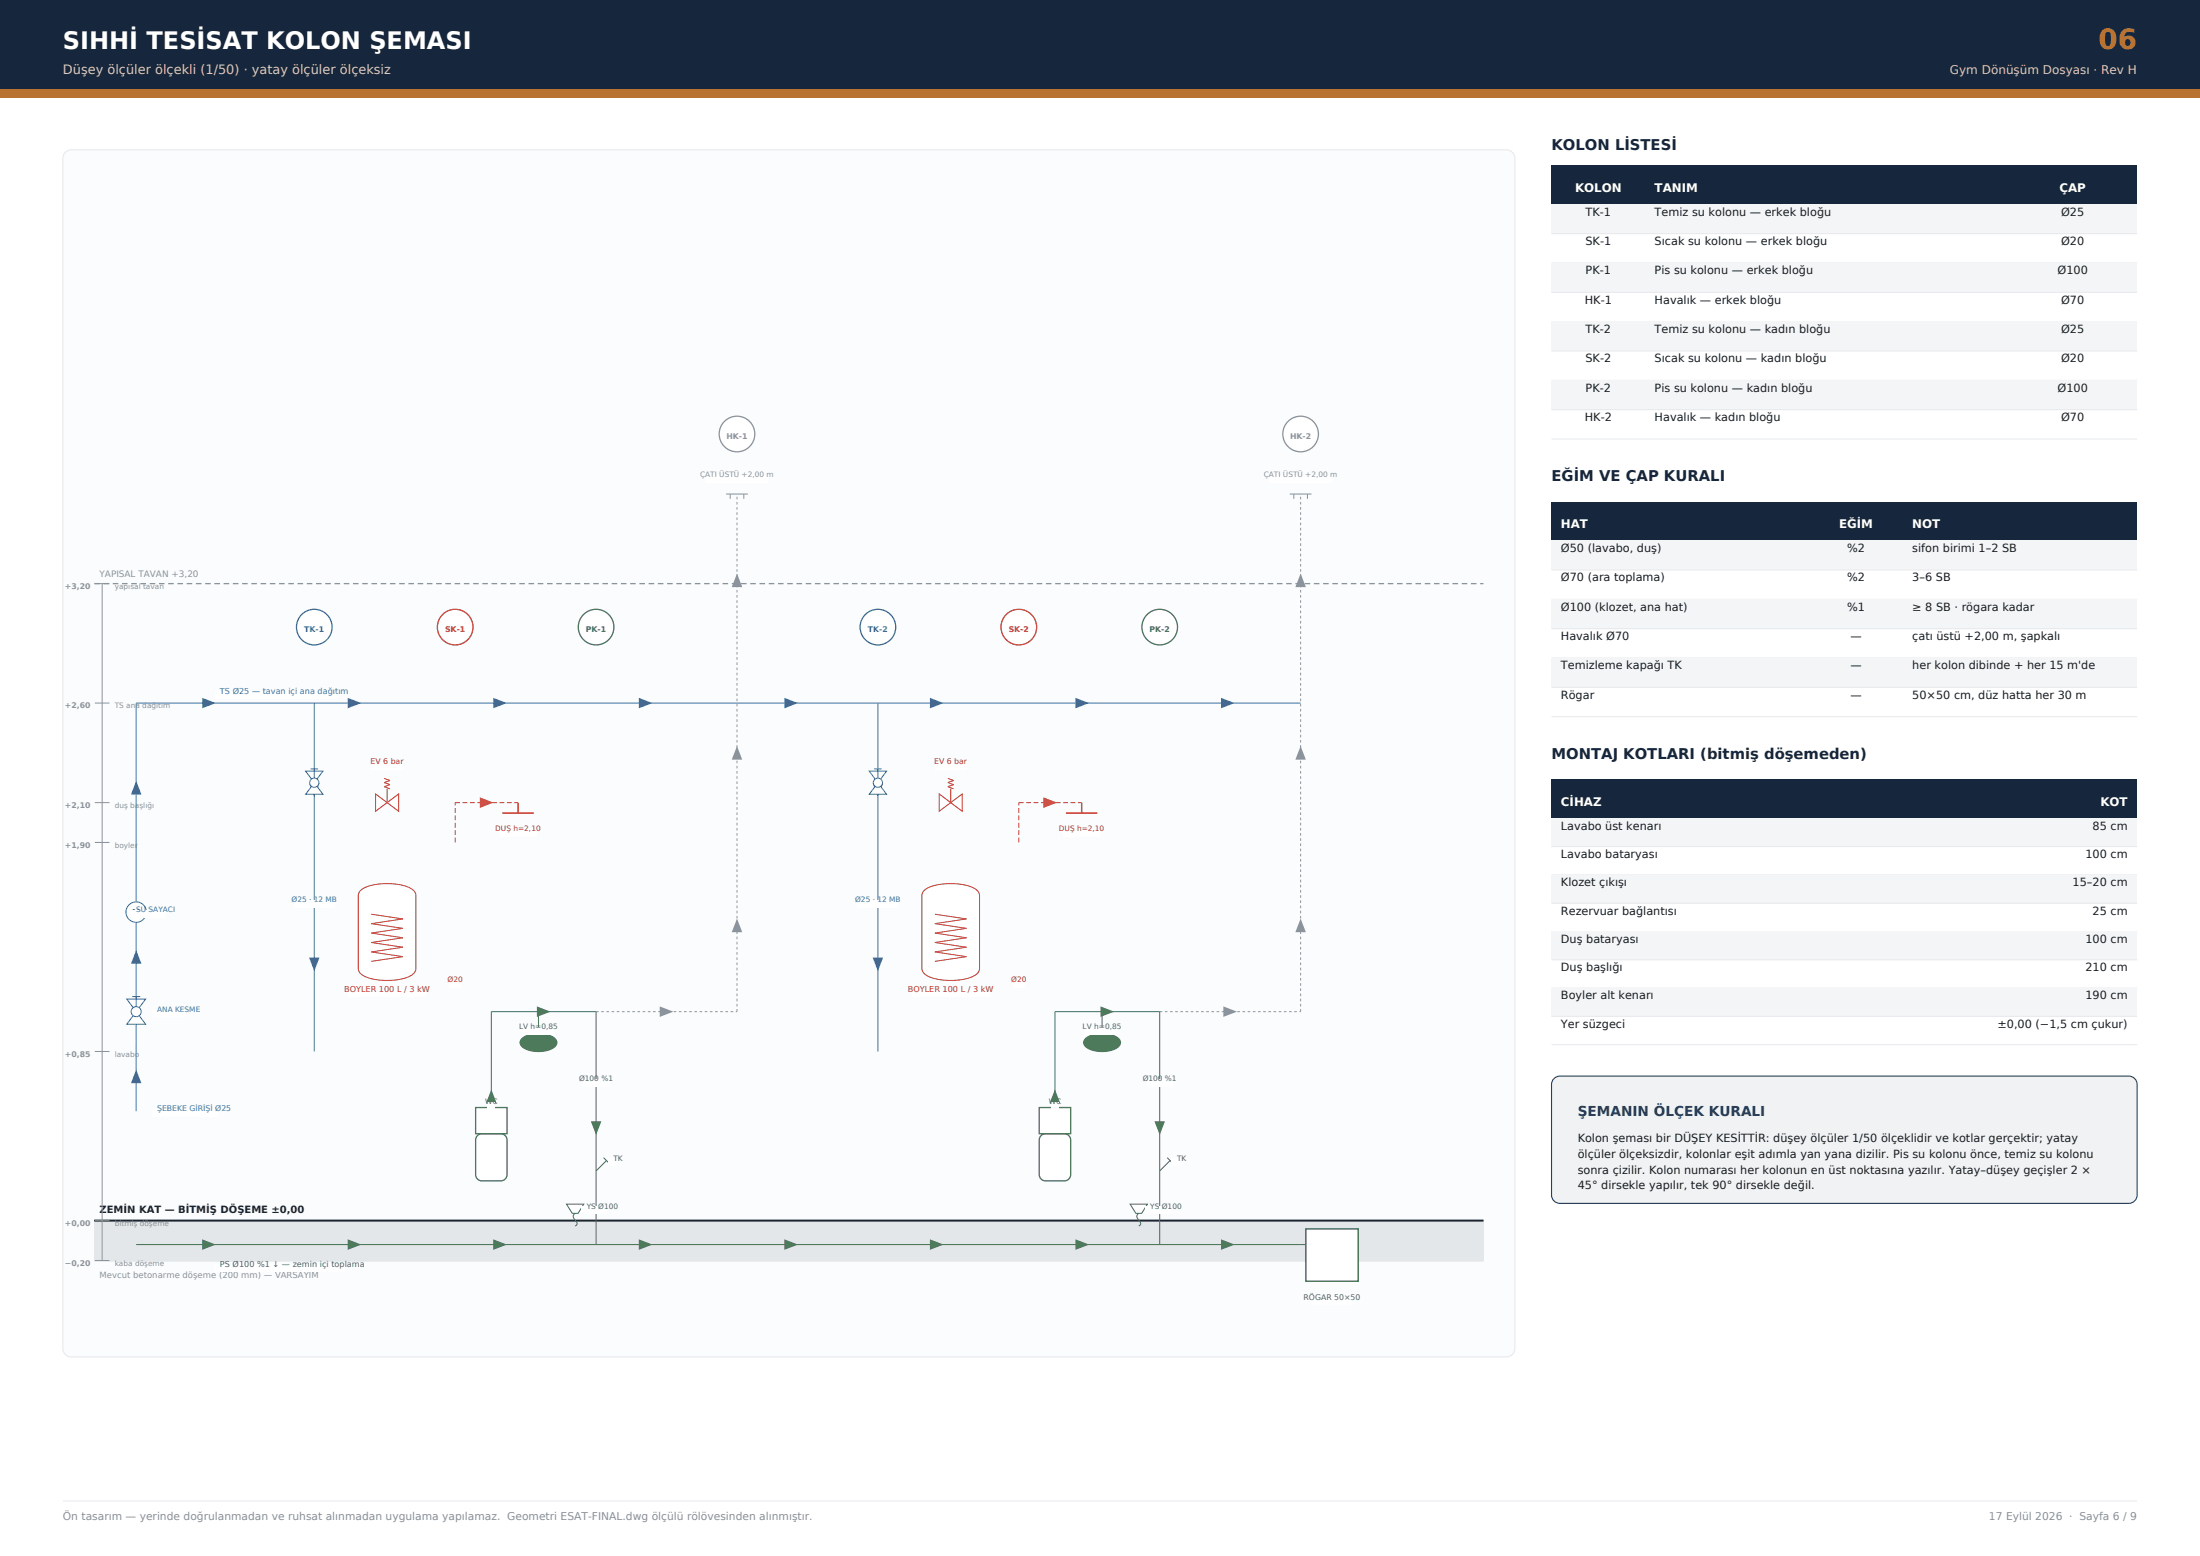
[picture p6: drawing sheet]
<svg xmlns="http://www.w3.org/2000/svg" width="420mm" height="297mm" viewBox="0 0 420 297" stroke-linecap="round" stroke-linejoin="round" font-family="sans-serif">
<path d="M0 0h420v17h-420z" fill-rule="evenodd" fill="#16273d"/>
<path d="M0 17h420v1.6h-420z" fill-rule="evenodd" fill="#b87333"/>
<path d="M12 286.5h396" fill="none" stroke="#e7e9ec" stroke-width=".19"/>
<path d="M12.5 29.1l.7-.4 .4-.1h274a1.6 1.6 0 0 1 1.6 1.6v227.2a1.6 1.6 0 0 1-1.6 1.6h-274a1.6 1.6 0 0 1-1.6-1.6v-227.2l.1-.4z" fill-rule="evenodd" fill="#fbfcfd" stroke="#e7e9ec" stroke-width=".21"/>
<path d="M18 233h265.2" fill="none" stroke="#1a2530" stroke-width=".35"/>
<path d="M18 240.6h265.2" fill="none" stroke="#1a2530" stroke-width=".21"/>
<path d="M18 233h265.2v7.6h-265.2z" fill-rule="evenodd" fill="#e3e7ea"/>
<path d="M18 233h265.2" fill="none" stroke="#1a2530" stroke-width=".35"/>
<path d="M18 111.4h265.2" fill="none" stroke="#8a939c" stroke-width=".25" stroke-dasharray="1.1 .7" stroke-linecap="butt"/>
<path d="M26 134.2h222.3" fill="none" stroke="#2f6fb3" stroke-width=".19"/>
<g fill="#2f6fb3">
<path d="M38.6 133.2l2.6 1-2.6 1z"/>
<path d="M66.4 133.2l2.6 1-2.6 1z"/>
<path d="M94.2 133.2l2.6 1-2.6 1z"/>
<path d="M122 133.2l2.6 1-2.6 1z"/>
<path d="M149.7 133.2l2.6 1-2.6 1z"/>
<path d="M177.5 133.2l2.6 1-2.6 1z"/>
<path d="M205.3 133.2l2.6 1-2.6 1z"/>
<path d="M233.1 133.2l2.6 1-2.6 1z"/>
</g>
<path d="M41 131.9h23.3v1.5h-23.3z" fill-rule="evenodd" fill="#fff"/>
<path d="M26 237.6h222.3" fill="none" stroke="#4b7a52" stroke-width=".19"/>
<g fill="#4b7a52">
<path d="M38.6 236.6l2.6 1-2.6 1z"/>
<path d="M66.4 236.6l2.6 1-2.6 1z"/>
<path d="M94.2 236.6l2.6 1-2.6 1z"/>
<path d="M122 236.6l2.6 1-2.6 1z"/>
<path d="M149.7 236.6l2.6 1-2.6 1z"/>
<path d="M177.5 236.6l2.6 1-2.6 1z"/>
<path d="M205.3 236.6l2.6 1-2.6 1z"/>
<path d="M233.1 236.6l2.6 1-2.6 1z"/>
</g>
<path d="M41 241.3h24.8v1.5h-24.8z" fill-rule="evenodd" fill="#fff"/>
<path d="M26 134.2v64.6" fill="none" stroke="#2f6fb3" stroke-width=".19"/>
<g fill="#2f6fb3">
<path d="M26 181.3l1 2.7h-2z"/>
<path d="M26 149.1l1 2.6h-2z"/>
</g>
<g fill="#fff" stroke="#2f6fb3" stroke-width=".19">
<path d="M24.2 190.7l3.6 4.8h-3.6l3.6-4.8z" fill-rule="evenodd"/>
<circle cx="26" cy="174.1" r="1.95"/>
<circle cx="26" cy="193.1" r=".96"/>
</g>
<path d="M25 173.8h6.4v1.3h-6.4z" fill-rule="evenodd" fill="#fff"/>
<path d="M25.2 190.2h1.6M26 190.2v1.9" fill="none" stroke="#2f6fb3" stroke-width=".19"/>
<path d="M29 192.8h6.3v1.3h-6.3z" fill-rule="evenodd" fill="#fff"/>
<path d="M26 198.8v13.3" fill="none" stroke="#2f6fb3" stroke-width=".19"/>
<path d="M26 204.1l1 2.6h-2z" fill="#2f6fb3"/>
<g fill="#fff">
<path d="M29 211.7h12.6v1.4h-12.6z" fill-rule="evenodd"/>
<path d="M250.2 247.7h8.2v1.4h-8.2z" fill-rule="evenodd"/>
</g>
<path d="M249.3 234.6h10v10h-10z" fill-rule="evenodd" fill="#fff" stroke="#4b7a52" stroke-width=".28"/>
<path d="M248.3 237.6h1" fill="none" stroke="#4b7a52" stroke-width=".19"/>
<path d="M60 134.2v66.5" fill="none" stroke="#2f6fb3" stroke-width=".19"/>
<g fill="#2f6fb3">
<path d="M59 149.5h2l-1 2.6z"/>
<path d="M59 182.8h2l-1 2.6z"/>
</g>
<g fill="#fff" stroke="#2f6fb3" stroke-width=".19">
<path d="M58.4 147.2h3.2l-3.2 4.4h3.2z" fill-rule="evenodd"/>
<circle cx="60" cy="149.4" r=".88"/>
</g>
<path d="M59.3 146.8h1.4M60 146.8v1.7" fill="none" stroke="#2f6fb3" stroke-width=".19"/>
<path d="M56.1 171.9h7.8v1.3h-7.8z" fill-rule="evenodd" fill="#fff"/>
<circle cx="60" cy="119.7" r="3.4" fill="#fff" stroke="#2f6fb3" stroke-width=".25"/>
<path d="M86.9 153.2h12M86.9 160.8v-7.6" fill="none" stroke="#c8322b" stroke-width=".19" stroke-dasharray=".9 .5" stroke-linecap="butt"/>
<path d="M91.6 152.2l2.6 1-2.6 1z" fill="#c8322b"/>
<path d="M69.1 169.7a11.1 11.1 0 0 1 9.6 0l.5 .6 .2 .6v14a2.65 2.65 0 0 1-2.5 1.9 11.8 11.8 0 0 1-7.8-.7l-.5-.6-.2-.6v-14l.2-.6z" fill-rule="evenodd" fill="#fff" stroke="#c8322b" stroke-width=".19"/>
<path d="M70.9 174.5l6 .9-6 .9 6 .9-6 .9 6 .9-6 .9 6 .9-6 .9 6 .9-6 .9" fill="none" stroke="#c8322b" stroke-width=".19"/>
<path d="M66.5 188.8h14.8v1.5h-14.8z" fill-rule="evenodd" fill="#fff"/>
<path d="M71.7 151.6l2.2 1.6 2.2-1.6v3.3l-2.2-1.7-2.2 1.7z" fill-rule="evenodd" fill="#fff" stroke="#c8322b" stroke-width=".19"/>
<path d="M73.4 148.6l1.1 .4-1.1 .4 1.1 .4-1.1 .4 1.1 .4M73.9 150.6v2.6" fill="none" stroke="#c8322b" stroke-width=".19"/>
<g fill="#fff">
<path d="M70.9 145.5h6v1.4h-6z" fill-rule="evenodd"/>
<path d="M85.8 187.1h2.2v1.3h-2.2z" fill-rule="evenodd"/>
</g>
<path d="M95.9 155.2h6M98.9 153.2v2" fill="none" stroke="#c8322b" stroke-width=".28"/>
<path d="M95.4 158.4h7v1.3h-7z" fill-rule="evenodd" fill="#fff"/>
<circle cx="86.9" cy="119.7" r="3.4" fill="#fff" stroke="#c8322b" stroke-width=".25"/>
<path d="M113.8 193.1v44.5" fill="none" stroke="#4b7a52" stroke-width=".19"/>
<path d="M112.8 214h2l-1 2.6z" fill="#4b7a52"/>
<path d="M115.2 221l1.1 1.1M115.8 221.5l-2 2" fill="none" stroke="#4b7a52" stroke-width=".19"/>
<g fill="#fff">
<path d="M116.1 221.2h1.4v1.3h-1.4z" fill-rule="evenodd"/>
<path d="M111.3 206.1h5v1.3h-5z" fill-rule="evenodd"/>
</g>
<path d="M113.8 193.1h-20v32.3" fill="none" stroke="#4b7a52" stroke-width=".19"/>
<g fill="#4b7a52">
<path d="M93.8 208l1 2.6h-2z"/>
<path d="M102.5 192.1l2.6 1-2.6 1z"/>
</g>
<path d="M102.8 193.1v7.6" fill="none" stroke="#4b7a52" stroke-width=".19"/>
<g fill="#fff" stroke="#4b7a52" stroke-width=".25">
<path d="M91 216.9l.6-.4 .4-.1h3.6a1.2 1.2 0 0 1 1.2 1.2v6.6a1.2 1.2 0 0 1-1.2 1.2h-3.6a1.2 1.2 0 0 1-1.2-1.2v-6.6z" fill-rule="evenodd"/>
<path d="M90.8 211.4h6v5h-6z" fill-rule="evenodd"/>
</g>
<path d="M93.1 210.5h1.4v1.3h-1.4z" fill-rule="evenodd" fill="#fff"/>
<path d="M99.7 198.3a5.7 5.7 0 0 1 6.2 0 1.06 1.06 0 0 1-.4 1.8 5.9 5.9 0 0 1-5.8-.4 .96 .96 0 0 1 0-1.4z" fill-rule="evenodd" fill="#4b7a52" stroke="#4b7a52" stroke-width=".25"/>
<path d="M99.6 196.2h6.4v1.3h-6.4z" fill-rule="evenodd" fill="#fff"/>
<path d="M108.1 229.8h3.4l-1.2 1.8h-1.1z" fill-rule="evenodd" fill="#fff" stroke="#4b7a52" stroke-width=".19"/>
<path d="M109.8 231.6l-.3 .3a1.44 1.44 0 0 0 .5 1.3l.1 .6-.3 .2" fill="none" stroke="#4b7a52" stroke-width=".19"/>
<path d="M111 230.4h4.9v1.3h-4.9z" fill-rule="evenodd" fill="#fff"/>
<circle cx="113.8" cy="119.7" r="3.4" fill="#fff" stroke="#4b7a52" stroke-width=".25"/>
<path d="M113.8 193.1h26.9M140.7 193.1v-98.8" fill="none" stroke="#8a939c" stroke-width=".19" stroke-dasharray=".5 .5" stroke-linecap="butt"/>
<g fill="#8a939c">
<path d="M125.9 192.1l2.7 1-2.7 1z"/>
<path d="M140.7 175.3l1 2.6h-2z"/>
<path d="M140.7 142.4l1 2.6h-2z"/>
<path d="M140.7 109.5l1 2.6h-2z"/>
</g>
<path d="M138.6 94.3h4.2M139.4 94.3v.9M142 94.3v.9" fill="none" stroke="#8a939c" stroke-width=".19"/>
<path d="M134.7 90.8h12v1.3h-12z" fill-rule="evenodd" fill="#fff"/>
<circle cx="140.7" cy="82.8" r="3.4" fill="#fff" stroke="#8a939c" stroke-width=".25"/>
<path d="M167.6 134.2v66.5" fill="none" stroke="#2f6fb3" stroke-width=".19"/>
<g fill="#2f6fb3">
<path d="M166.6 149.5h2l-1 2.6z"/>
<path d="M166.6 182.8h2l-1 2.6z"/>
</g>
<g fill="#fff" stroke="#2f6fb3" stroke-width=".19">
<path d="M165.9 147.2h3.4l-3.4 4.4h3.4z" fill-rule="evenodd"/>
<circle cx="167.6" cy="149.4" r=".88"/>
</g>
<path d="M166.9 146.8h1.4M167.6 146.8v1.7" fill="none" stroke="#2f6fb3" stroke-width=".19"/>
<path d="M163.7 171.9h7.8v1.3h-7.8z" fill-rule="evenodd" fill="#fff"/>
<circle cx="167.6" cy="119.7" r="3.4" fill="#fff" stroke="#2f6fb3" stroke-width=".25"/>
<path d="M194.5 153.2h12M194.5 160.8v-7.6" fill="none" stroke="#c8322b" stroke-width=".19" stroke-dasharray=".9 .5" stroke-linecap="butt"/>
<path d="M199.2 152.2l2.6 1-2.6 1z" fill="#c8322b"/>
<path d="M176.7 169.7a11.1 11.1 0 0 1 9.6 0l.5 .6 .2 .6v14a2.65 2.65 0 0 1-2.5 1.9 11.8 11.8 0 0 1-7.8-.7l-.5-.6-.2-.6v-14l.2-.6z" fill-rule="evenodd" fill="#fff" stroke="#c8322b" stroke-width=".19"/>
<path d="M178.5 174.5l6 .9-6 .9 6 .9-6 .9 6 .9-6 .9 6 .9-6 .9 6 .9-6 .9" fill="none" stroke="#c8322b" stroke-width=".19"/>
<path d="M174.1 188.8h14.8v1.5h-14.8z" fill-rule="evenodd" fill="#fff"/>
<path d="M179.3 151.6l2.2 1.6 2.2-1.6v3.3l-2.2-1.7-2.2 1.7z" fill-rule="evenodd" fill="#fff" stroke="#c8322b" stroke-width=".19"/>
<path d="M180.9 148.6l1.1 .4-1.1 .4 1.1 .4-1.1 .4 1.1 .4M181.5 150.6v2.6" fill="none" stroke="#c8322b" stroke-width=".19"/>
<g fill="#fff">
<path d="M178.5 145.5h6v1.4h-6z" fill-rule="evenodd"/>
<path d="M193.4 187.1h2.2v1.3h-2.2z" fill-rule="evenodd"/>
</g>
<path d="M203.5 155.2h6M206.5 153.2v2" fill="none" stroke="#c8322b" stroke-width=".28"/>
<path d="M203 158.4h7v1.3h-7z" fill-rule="evenodd" fill="#fff"/>
<circle cx="194.5" cy="119.7" r="3.4" fill="#fff" stroke="#c8322b" stroke-width=".25"/>
<path d="M221.4 193.1v44.5" fill="none" stroke="#4b7a52" stroke-width=".19"/>
<path d="M220.4 214h2l-1 2.6z" fill="#4b7a52"/>
<path d="M222.8 221l1.1 1.1M223.4 221.5l-2 2" fill="none" stroke="#4b7a52" stroke-width=".19"/>
<g fill="#fff">
<path d="M223.7 221.2h1.4v1.3h-1.4z" fill-rule="evenodd"/>
<path d="M218.9 206.1h5v1.3h-5z" fill-rule="evenodd"/>
</g>
<path d="M221.4 193.1h-20v32.3" fill="none" stroke="#4b7a52" stroke-width=".19"/>
<g fill="#4b7a52">
<path d="M201.4 208l1 2.6h-2z"/>
<path d="M210.1 192.1l2.6 1-2.6 1z"/>
</g>
<path d="M210.4 193.1v7.6" fill="none" stroke="#4b7a52" stroke-width=".19"/>
<g fill="#fff" stroke="#4b7a52" stroke-width=".25">
<path d="M198.6 216.9l.6-.4 .4-.1h3.6a1.2 1.2 0 0 1 1.2 1.2v6.6a1.2 1.2 0 0 1-1.2 1.2h-3.6a1.2 1.2 0 0 1-1.2-1.2v-6.6z" fill-rule="evenodd"/>
<path d="M198.4 211.4h6v5h-6z" fill-rule="evenodd"/>
</g>
<path d="M200.7 210.5h1.4v1.3h-1.4z" fill-rule="evenodd" fill="#fff"/>
<path d="M207.3 198.3a5.7 5.7 0 0 1 6.2 0 1.06 1.06 0 0 1-.4 1.8 5.9 5.9 0 0 1-5.8-.4 .96 .96 0 0 1 0-1.4z" fill-rule="evenodd" fill="#4b7a52" stroke="#4b7a52" stroke-width=".25"/>
<path d="M207.2 196.2h6.4v1.3h-6.4z" fill-rule="evenodd" fill="#fff"/>
<path d="M215.8 229.8h3.2l-1.1 1.8h-1.1z" fill-rule="evenodd" fill="#fff" stroke="#4b7a52" stroke-width=".19"/>
<path d="M217.4 231.6l-.3 .3a1.44 1.44 0 0 0 .5 1.3l.1 .6-.3 .2" fill="none" stroke="#4b7a52" stroke-width=".19"/>
<path d="M218.6 230.4h4.9v1.3h-4.9z" fill-rule="evenodd" fill="#fff"/>
<circle cx="221.4" cy="119.7" r="3.4" fill="#fff" stroke="#4b7a52" stroke-width=".25"/>
<path d="M221.4 193.1h26.9M248.3 193.1v-98.8" fill="none" stroke="#8a939c" stroke-width=".19" stroke-dasharray=".5 .5" stroke-linecap="butt"/>
<g fill="#8a939c">
<path d="M233.5 192.1l2.7 1-2.7 1z"/>
<path d="M248.3 175.3l1 2.6h-2z"/>
<path d="M248.3 142.4l1 2.6h-2z"/>
<path d="M248.3 109.5l1 2.6h-2z"/>
</g>
<path d="M246.2 94.3h4.2M247 94.3v.9M249.6 94.3v.9" fill="none" stroke="#8a939c" stroke-width=".19"/>
<path d="M242.3 90.8h12v1.3h-12z" fill-rule="evenodd" fill="#fff"/>
<circle cx="248.3" cy="82.8" r="3.4" fill="#fff" stroke="#8a939c" stroke-width=".25"/>
<path d="M18.1 111.4h2.8M19.5 111.4v129.2M18.1 134.2h2.8M18.1 153.2h2.8M18.1 160.8h2.8M18.1 200.7h2.8M18.1 233h2.8M18.1 240.6h2.8" fill="none" stroke="#8a939c" stroke-width=".19"/>
<path d="M296.2 31.6h111.8v7.4h-111.8z" fill-rule="evenodd" fill="#16273d"/>
<path d="M296.2 39h111.8v5.6h-111.8z" fill-rule="evenodd" fill="#f4f5f7"/>
<path d="M296.2 44.6h111.8M296.2 50.2h111.8" fill="none" stroke="#e7e9ec" stroke-width=".19"/>
<path d="M296.2 50.2h111.8v5.6h-111.8z" fill-rule="evenodd" fill="#f4f5f7"/>
<path d="M296.2 55.8h111.8M296.2 61.4h111.8" fill="none" stroke="#e7e9ec" stroke-width=".19"/>
<path d="M296.2 61.4h111.8v5.6h-111.8z" fill-rule="evenodd" fill="#f4f5f7"/>
<path d="M296.2 67h111.8M296.2 72.6h111.8" fill="none" stroke="#e7e9ec" stroke-width=".19"/>
<path d="M296.2 72.6h111.8v5.6h-111.8z" fill-rule="evenodd" fill="#f4f5f7"/>
<path d="M296.2 78.2h111.8M296.2 83.8h111.8" fill="none" stroke="#e7e9ec" stroke-width=".19"/>
<path d="M296.2 95.8h111.8v7.4h-111.8z" fill-rule="evenodd" fill="#16273d"/>
<path d="M296.2 103.2h111.8v5.6h-111.8z" fill-rule="evenodd" fill="#f4f5f7"/>
<path d="M296.2 108.8h111.8M296.2 114.4h111.8" fill="none" stroke="#e7e9ec" stroke-width=".19"/>
<path d="M296.2 114.4h111.8v5.6h-111.8z" fill-rule="evenodd" fill="#f4f5f7"/>
<path d="M296.2 120h111.8M296.2 125.6h111.8" fill="none" stroke="#e7e9ec" stroke-width=".19"/>
<path d="M296.2 125.6h111.8v5.6h-111.8z" fill-rule="evenodd" fill="#f4f5f7"/>
<path d="M296.2 131.2h111.8M296.2 136.8h111.8" fill="none" stroke="#e7e9ec" stroke-width=".19"/>
<path d="M296.2 148.8h111.8v7.4h-111.8z" fill-rule="evenodd" fill="#16273d"/>
<path d="M296.2 156.2h111.8v5.4h-111.8z" fill-rule="evenodd" fill="#f4f5f7"/>
<path d="M296.2 161.6h111.8M296.2 167h111.8" fill="none" stroke="#e7e9ec" stroke-width=".19"/>
<path d="M296.2 167h111.8v5.4h-111.8z" fill-rule="evenodd" fill="#f4f5f7"/>
<path d="M296.2 172.4h111.8M296.2 177.8h111.8" fill="none" stroke="#e7e9ec" stroke-width=".19"/>
<path d="M296.2 177.8h111.8v5.4h-111.8z" fill-rule="evenodd" fill="#f4f5f7"/>
<path d="M296.2 183.2h111.8M296.2 188.6h111.8" fill="none" stroke="#e7e9ec" stroke-width=".19"/>
<path d="M296.2 188.6h111.8v5.4h-111.8z" fill-rule="evenodd" fill="#f4f5f7"/>
<path d="M296.2 194h111.8M296.2 199.4h111.8" fill="none" stroke="#e7e9ec" stroke-width=".19"/>
<path d="M296.7 205.9l.7-.4 .4-.1h108.6a1.6 1.6 0 0 1 1.6 1.6v21.1a1.6 1.6 0 0 1-1.6 1.6h-108.6a1.6 1.6 0 0 1-1.6-1.6v-21.1l.1-.4z" fill-rule="evenodd" fill="#f0f2f4" stroke="#24405f" stroke-width=".21"/>
<text font-size="5.3" fill="#b87333" x="400.6" y="9.4">06</text>
<text font-size="4.6" fill="#fff" x="12" y="9.4">SIHHİ TESİSAT KOLON ŞEMASI</text>
<g font-size="2.8" fill="#16273d">
<text x="296.2" y="28.6">KOLON LİSTESİ</text>
<text x="296.2" y="91.8">EĞİM VE ÇAP KURALI</text>
<text x="296.2" y="144.8">MONTAJ KOTLARI (bitmiş döşemeden)</text>
</g>
<text font-size="2.6" fill="#24405f" x="301.2" y="213">ŞEMANIN ÖLÇEK KURALI</text>
<text font-size="2.5" fill="#e8cdae" x="12" y="14.2">Düşey ölçüler ölçekli (1/50) · yatay ölçüler ölçeksiz</text>
<text font-size="2.3" fill="#e8cdae" x="372.3" y="14.2">Gym Dönüşüm Dosyası · Rev H</text>
<g font-size="2.3" fill="#fff">
<text x="300.7" y="36.6">KOLON</text>
<text x="315.9" y="36.6">TANIM</text>
<text x="393.2" y="36.6">ÇAP</text>
<text x="298" y="100.8">HAT</text>
<text x="351.1" y="100.8">EĞİM</text>
<text x="365.1" y="100.8">NOT</text>
<text x="298" y="153.8">CİHAZ</text>
<text x="401" y="153.8">KOT</text>
</g>
<g font-size="2.2" fill="#1c1c1c">
<text x="302.7" y="41.2">TK-1</text>
<text x="315.9" y="41.2">Temiz su kolonu — erkek bloğu</text>
<text x="393.5" y="41.2">Ø25</text>
<text x="302.7" y="46.8">SK-1</text>
<text x="315.9" y="46.8">Sıcak su kolonu — erkek bloğu</text>
<text x="393.5" y="46.8">Ø20</text>
<text x="302.7" y="52.4">PK-1</text>
<text x="315.9" y="52.4">Pis su kolonu — erkek bloğu</text>
<text x="392.8" y="52.4">Ø100</text>
<text x="302.6" y="58">HK-1</text>
<text x="315.9" y="58">Havalık — erkek bloğu</text>
<text x="393.5" y="58">Ø70</text>
<text x="302.7" y="63.6">TK-2</text>
<text x="315.9" y="63.6">Temiz su kolonu — kadın bloğu</text>
<text x="393.5" y="63.6">Ø25</text>
<text x="302.7" y="69.2">SK-2</text>
<text x="315.9" y="69.2">Sıcak su kolonu — kadın bloğu</text>
<text x="393.5" y="69.2">Ø20</text>
<text x="302.7" y="74.8">PK-2</text>
<text x="315.9" y="74.8">Pis su kolonu — kadın bloğu</text>
<text x="392.8" y="74.8">Ø100</text>
<text x="302.6" y="80.4">HK-2</text>
<text x="315.9" y="80.4">Havalık — kadın bloğu</text>
<text x="393.5" y="80.4">Ø70</text>
<text x="298" y="105.4">Ø50 (lavabo, duş)</text>
<text x="352.6" y="105.4">%2</text>
<text x="365.1" y="105.4">sifon birimi 1–2 SB</text>
<text x="298" y="111">Ø70 (ara toplama)</text>
<text x="352.6" y="111">%2</text>
<text x="365.1" y="111">3–6 SB</text>
<text x="298" y="116.6">Ø100 (klozet, ana hat)</text>
<text x="352.6" y="116.6">%1</text>
<text x="365.1" y="116.6">≥ 8 SB · rögara kadar</text>
<text x="298" y="122.2">Havalık Ø70</text>
<text x="353.3" y="122.2">—</text>
<text x="365.1" y="122.2">çatı üstü +2,00 m, şapkalı</text>
<text x="298" y="127.8">Temizleme kapağı TK</text>
<text x="353.3" y="127.8">—</text>
<text x="365.1" y="127.8">her kolon dibinde + her 15 m'de</text>
<text x="298" y="133.4">Rögar</text>
<text x="353.3" y="133.4">—</text>
<text x="365.1" y="133.4">50×50 cm, düz hatta her 30 m</text>
<text x="298" y="158.4">Lavabo üst kenarı</text>
<text x="399.5" y="158.4">85 cm</text>
<text x="298" y="163.8">Lavabo bataryası</text>
<text x="398.1" y="163.8">100 cm</text>
<text x="298" y="169.2">Klozet çıkışı</text>
<text x="395.7" y="169.2">15–20 cm</text>
<text x="298" y="174.6">Rezervuar bağlantısı</text>
<text x="298" y="180">Duş bataryası</text>
<text x="398.1" y="180">100 cm</text>
<text x="399.5" y="174.6">25 cm</text>
<text x="298" y="185.4">Duş başlığı</text>
<text x="398.1" y="185.4">210 cm</text>
<text x="298" y="190.8">Boyler alt kenarı</text>
<text x="398.1" y="190.8">190 cm</text>
<text x="298" y="196.2">Yer süzgeci</text>
<text x="381.3" y="196.2">±0,00 (−1,5 cm çukur)</text>
<text x="301.2" y="218.1">Kolon şeması bir DÜŞEY KESİTTİR: düşey ölçüler 1/50 ölçeklidir ve kotlar gerçektir; yatay</text>
<text x="301.2" y="221">ölçüler ölçeksizdir, kolonlar eşit adımla yan yana dizilir. Pis su kolonu önce, temiz su kolonu</text>
<text x="301.2" y="224">sonra çizilir. Kolon numarası her kolonun en üst noktasına yazılır. Yatay–düşey geçişler 2 ×</text>
<text x="301.2" y="227">45° dirsekle yapılır, tek 90° dirsekle değil.</text>
</g>
<g font-size="2" fill="#8a8f98">
<text x="12" y="290.2">Ön tasarım — yerinde doğrulanmadan ve ruhsat alınmadan uygulama yapılamaz. Geometri ESAT-FINAL.dwg ölçülü rölövesinden alınmıştır.</text>
<text x="379.7" y="290.2">17 Eylül 2026 · Sayfa 6 / 9</text>
</g>
<text font-size="1.9" fill="#1a2530" x="19" y="231.6">ZEMİN KAT — BİTMİŞ DÖŞEME ±0,00</text>
<text font-size="1.7" fill="#8a939c" x="19" y="110.2">YAPISAL TAVAN +3,20</text>
<g font-size="1.6" fill="#2f6fb3">
<text x="42" y="132.4">TS Ø25 — tavan içi ana dağıtım</text>
<text x="25.2" y="174.7">M</text>
</g>
<g font-size="1.6" fill="#c8322b">
<text x="65.7" y="189.3">BOYLER 100 L / 3 kW</text>
<text x="173.3" y="189.3">BOYLER 100 L / 3 kW</text>
</g>
<text font-size="1.6" fill="#8a939c" x="19" y="244">Mevcut betonarme döşeme (200 mm) — VARSAYIM</text>
<text font-size="1.6" fill="#4b7a52" x="42" y="241.8">PS Ø100 %1 ↓ — zemin içi toplama</text>
<g font-size="1.5" fill="#8a939c">
<text x="138.7" y="83.8">HK-1</text>
<text x="246.3" y="83.8">HK-2</text>
<text x="12.4" y="112.4">+3,20</text>
<text x="12.4" y="135.2">+2,60</text>
<text x="12.4" y="154.2">+2,10</text>
<text x="12.4" y="161.8">+1,90</text>
<text x="12.4" y="201.7">+0,85</text>
<text x="12.4" y="234">+0,00</text>
<text x="12.4" y="241.6">−0,20</text>
</g>
<g font-size="1.5" fill="#2f6fb3">
<text x="58.1" y="120.7">TK-1</text>
<text x="165.7" y="120.7">TK-2</text>
<text x="30" y="212.1">ŞEBEKE GİRİŞİ Ø25</text>
</g>
<g font-size="1.5" fill="#c8322b">
<text x="85" y="120.7">SK-1</text>
<text x="192.6" y="120.7">SK-2</text>
<text x="70.8" y="145.9">EV 6 bar</text>
<text x="178.4" y="145.9">EV 6 bar</text>
</g>
<g font-size="1.5" fill="#4b7a52">
<text x="111.9" y="120.7">PK-1</text>
<text x="219.5" y="120.7">PK-2</text>
<text x="248.9" y="248.1">RÖGAR 50×50</text>
</g>
<g font-size="1.4" fill="#8a939c">
<text x="133.7" y="91.1">ÇATI ÜSTÜ +2,00 m</text>
<text x="241.3" y="91.1">ÇATI ÜSTÜ +2,00 m</text>
<text x="21.9" y="112.4">yapısal tavan</text>
<text x="21.9" y="135.2">TS ana dağıtım</text>
<text x="21.9" y="154.2">duş başlığı</text>
<text x="21.9" y="161.8">boyler</text>
<text x="21.9" y="201.7">lavabo</text>
<text x="21.9" y="234">bitmiş döşeme</text>
<text x="21.9" y="241.6">kaba döşeme</text>
</g>
<g font-size="1.4" fill="#c8322b">
<text x="94.6" y="158.7">DUŞ h=2,10</text>
<text x="202.2" y="158.7">DUŞ h=2,10</text>
<text x="85.4" y="187.4">Ø20</text>
<text x="193" y="187.4">Ø20</text>
</g>
<g font-size="1.4" fill="#2f6fb3">
<text x="55.7" y="172.2">Ø25 · 12 MB</text>
<text x="163.3" y="172.2">Ø25 · 12 MB</text>
<text x="26" y="174.1">SU SAYACI</text>
<text x="30" y="193.1">ANA KESME</text>
</g>
<g font-size="1.4" fill="#4b7a52">
<text x="99.1" y="196.5">LV h=0,85</text>
<text x="206.7" y="196.5">LV h=0,85</text>
<text x="110.6" y="206.4">Ø100 %1</text>
<text x="218.2" y="206.4">Ø100 %1</text>
<text x="92.6" y="210.8">WC</text>
<text x="200.2" y="210.8">WC</text>
<text x="117.1" y="221.5">TK</text>
<text x="224.7" y="221.5">TK</text>
<text x="112" y="230.7">YS Ø100</text>
<text x="219.6" y="230.7">YS Ø100</text>
</g>
</svg>
